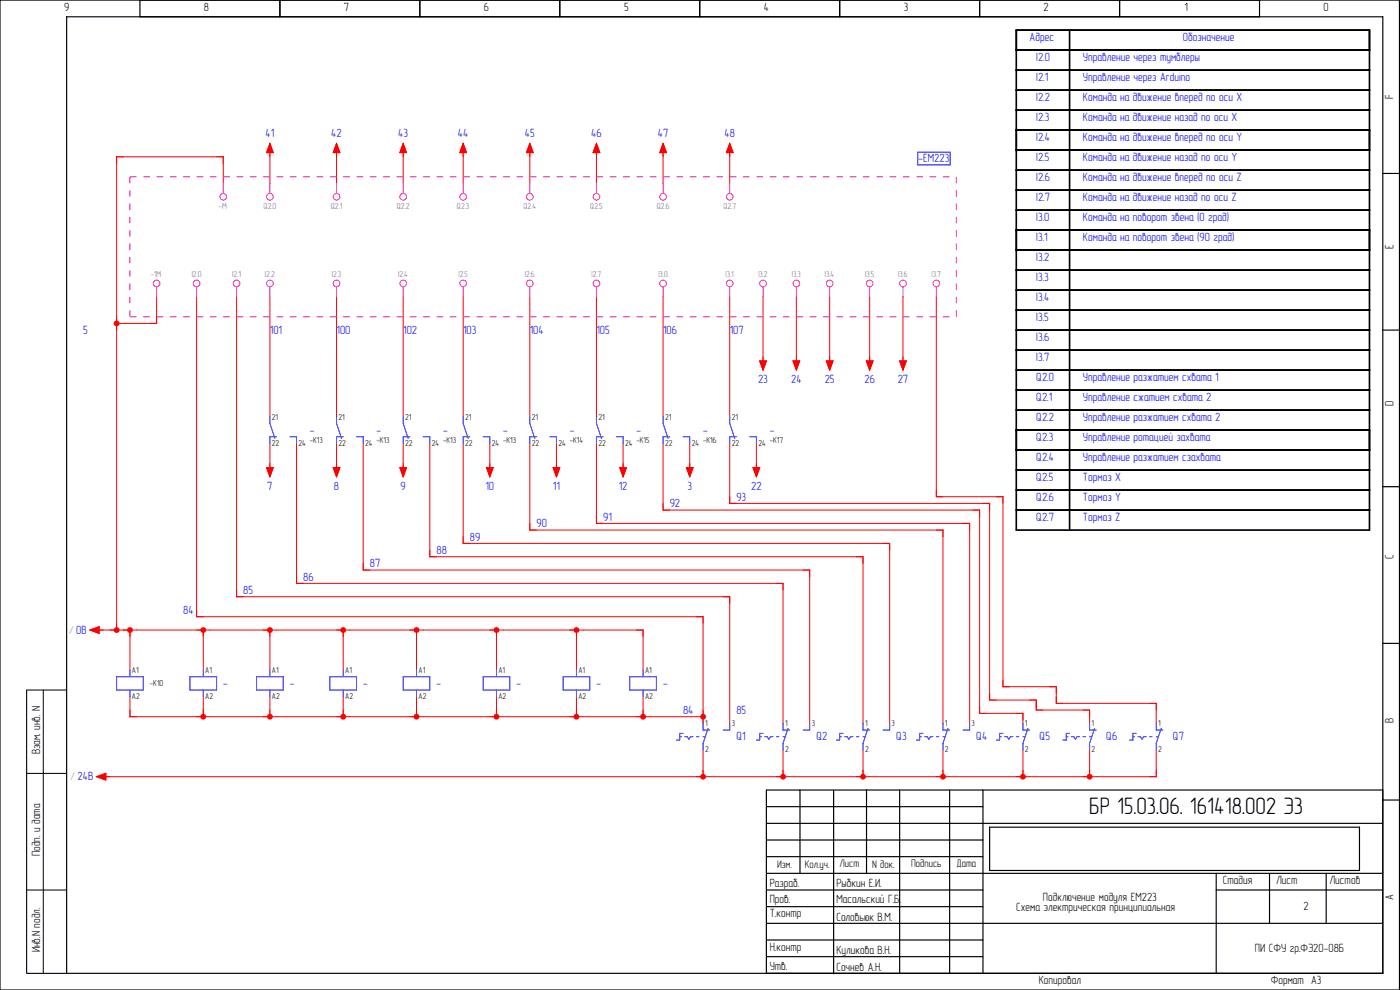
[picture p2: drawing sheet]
<svg xmlns="http://www.w3.org/2000/svg" width="420mm" height="297mm" viewBox="0 0 420 297" stroke-linecap="round" stroke-linejoin="round" font-family="sans-serif">
<g fill="none" stroke="#000" stroke-width=".35">
<path d="M0 0h420v297h-420zM20 5h395v287h-395zM42 0v5M84 0v5M126 0v5M168 0v5M210 0v5M252 0v5M294 0v5M336 0v5M378 0v5M415 52h5"/>
<path d="M415 99h5M415 146h5M415 193h5M240.1 237v25M250.2 237.2v55M260 236.9v25M270 237v55M285 237v55M295 237v55M415 237h-185v55M230 252h65M230 242h65"/>
<path d="M230 247h185M230 257h65M297 248.2h111v13h-111zM415 240h5M230 277h185M230 262h185M230 272h65M230 267h65M365 262v30M365 267h50M381 262v15M398 262v15"/>
<path d="M230 287h65M230 282h65"/>
</g>
<path d="M13 207v85M20 207h-12v85h12M8 232h12M8 267h12" fill="none" stroke="#000" stroke-width=".3"/>
<g fill="none" stroke="#f00" stroke-width=".3">
<path d="M67 55v-8h-32v142h-6M81 46v9M101 46v9M121 46v9M139 46v9M159 46v9M179 46v9M199 46v9M219 46v9M47 89v8h-10M59 89v96h152v32M71 89v90h148v38"/>
<path d="M81 89v36M101 89v36M121 89v36M139 89v36M159 89v36M179 89v36M199 89v36M219 89v36M229 89v20M239 89v20M249 89v20M261 89v20"/>
<path d="M271 89v20M281 89v60h20v57h16v5h30v6M81 133v8M89 133v42h146v42M101 133v8M109 133v38h134v46M121 133v8M129 133v34h130v50M139 133v30h128v54M147 133v8M159 133v26h124v58M167 133v8"/>
<path d="M179 133v24h112v60M187 133v8M199 133v20h95v61h13v3M207 133v8M219 133v18h78v59h14v3h16v4M227 133v8M37 189h2v12M41 189h20v12M63 189h18v12M83 189h20v12M105 189h20v12M127 189h22v12"/>
<path d="M151 189h22v12M175 189h18v12M39 209v6h22v-6M81 209v6h-18M103 209v6h-20M125 209v6h-20M149 209v6h-22M173 209v6h-22M193 209v6h-18M195 215h14M211 225v8h-180M235 225v8"/>
<path d="M259 225v8h-46M283 225v8h-22M307 225v8h-22M327 225v8h-18M347 225v8h-18"/>
</g>
<circle cx="235" cy="233" r=".88" fill="#f00"/>
<path d="M257 233h4M259 231v2" fill="none" stroke="#f00" stroke-width=".3"/>
<circle cx="259" cy="233" r=".88" fill="#f00"/>
<path d="M281 233h4M283 231v2" fill="none" stroke="#f00" stroke-width=".3"/>
<circle cx="283" cy="233" r=".88" fill="#f00"/>
<path d="M305 233h4M307 231v2" fill="none" stroke="#f00" stroke-width=".3"/>
<circle cx="307" cy="233" r=".88" fill="#f00"/>
<path d="M325 233h4M327 231v2" fill="none" stroke="#f00" stroke-width=".3"/>
<circle cx="327" cy="233" r=".88" fill="#f00"/>
<path d="M171 189h4M173 189v2" fill="none" stroke="#f00" stroke-width=".3"/>
<circle cx="173" cy="189" r=".88" fill="#f00"/>
<path d="M59 189h4M61 189v2" fill="none" stroke="#f00" stroke-width=".3"/>
<circle cx="61" cy="189" r=".88" fill="#f00"/>
<path d="M79 189h4M81 189v2" fill="none" stroke="#f00" stroke-width=".3"/>
<circle cx="81" cy="189" r=".88" fill="#f00"/>
<path d="M101 189h4M103 189v2" fill="none" stroke="#f00" stroke-width=".3"/>
<circle cx="103" cy="189" r=".88" fill="#f00"/>
<path d="M123 189h4M125 189v2" fill="none" stroke="#f00" stroke-width=".3"/>
<circle cx="125" cy="189" r=".88" fill="#f00"/>
<path d="M147 189h4M149 189v2" fill="none" stroke="#f00" stroke-width=".3"/>
<circle cx="149" cy="189" r=".88" fill="#f00"/>
<path d="M59 215h4M61 213v2" fill="none" stroke="#f00" stroke-width=".3"/>
<circle cx="61" cy="215" r=".88" fill="#f00"/>
<path d="M79 215h4M81 213v2" fill="none" stroke="#f00" stroke-width=".3"/>
<circle cx="81" cy="215" r=".88" fill="#f00"/>
<path d="M101 215h4M103 213v2" fill="none" stroke="#f00" stroke-width=".3"/>
<circle cx="103" cy="215" r=".88" fill="#f00"/>
<path d="M123 215h4M125 213v2" fill="none" stroke="#f00" stroke-width=".3"/>
<circle cx="125" cy="215" r=".88" fill="#f00"/>
<path d="M147 215h4M149 213v2" fill="none" stroke="#f00" stroke-width=".3"/>
<circle cx="149" cy="215" r=".88" fill="#f00"/>
<path d="M171 215h4M173 213v2" fill="none" stroke="#f00" stroke-width=".3"/>
<circle cx="173" cy="215" r=".88" fill="#f00"/>
<path d="M191 189h2v2M191 215h4M193 213v2" fill="none" stroke="#f00" stroke-width=".3"/>
<circle cx="193" cy="215" r=".88" fill="#f00"/>
<g fill="none" stroke="#f00" stroke-width=".3">
<path d="M159 157v2h2M179 155v2h2M199 151v2h2M219 149v2h2M281 159h2v2M289 157h2v2M292 153h2v2M295 151h2v2M89 173v2h2M109 169v2h2M129 165v2h2M139 161v2h2"/>
<path d="M233 175h2v2M241 171h2v2M257 167h2v2M265 163h2v2M37 189h4M39 189v2M39 213v2h2M347 231v2h-2"/>
</g>
<circle cx="39" cy="189" r=".88" fill="#f00"/>
<path d="M209 233h4M211 231v2" fill="none" stroke="#f00" stroke-width=".3"/>
<circle cx="211" cy="233" r=".88" fill="#f00"/>
<path d="M71 177v2h2M217 179h2v2M209 185h2v2M209 215h2M211 213v4" fill="none" stroke="#f00" stroke-width=".3"/>
<circle cx="211" cy="215" r=".88" fill="#f00"/>
<path d="M33 189h4M35 187v2M59 183v2h2" fill="none" stroke="#f00" stroke-width=".3"/>
<circle cx="35" cy="189" r=".88" fill="#f00"/>
<path d="M65 47h2v2M35 97h2M35 95v4M47 95v2h-2" fill="none" stroke="#f00" stroke-width=".3"/>
<circle cx="35" cy="97" r=".88" fill="#f00"/>
<g fill="none" stroke="#f00" stroke-width=".3">
<path d="M37 47h-2v2M81 43l1 2.8h-2zM81 45.8v1.2M101 43l1 2.8h-2zM101 45.8v1.2M121 43l1 2.8h-2zM121 45.8v1.2M139 43l1 2.8h-2zM139 45.8v1.2M159 43l1 2.8h-2zM159 45.8v1.2M179 43l1 2.8h-2z"/>
<path d="M179 45.8v1.2M199 43l1 2.8h-2zM199 45.8v1.2M219 43l1 2.8h-2zM219 45.8v1.2M228 108.3h2l-1 2.7zM229 107v1.3M238 108.3h2l-1 2.7zM239 107v1.3M248 108.3h2l-1 2.7zM249 107v1.3M260 108.3h2l-1 2.7z"/>
<path d="M261 107v1.3M270 108.3h2l-1 2.7zM271 107v1.3M81 139v1.3M101 139v1.3M121 139v1.3M147 139v1.3M167 139v1.3M187 139v1.3M207 139v1.3M227 139v1.3M80 140.3h2l-1 2.7z"/>
<path d="M100 140.3h2l-1 2.7zM120 140.3h2l-1 2.7zM146 140.3h2l-1 2.7zM166 140.3h2l-1 2.7zM186 140.3h2l-1 2.7zM206 140.3h2l-1 2.7zM226 140.3h2l-1 2.7zM281 147v2h2M299 149h2v2M27 189l2.7-1v2zM29.7 189h1.3M294 212v2h2"/>
<path d="M297 208v2h2M301 204v2h2M305 214h2v2M309 210h2v3h2M315 206h2v2M317 209v2h2M325 213h2v2M345 211h2v2M29 233l2.7-1v2zM31.7 233h1.3"/>
</g>
<g fill="none" stroke="#000" stroke-width=".5">
<path d="M305 15h106M305 9h106v150h-106zM321 9v150M305 21h106M305 27h106M305 33h106M305 39h106M305 45h106M305 51h106M305 57h106M305 63h106M305 69h106"/>
<path d="M305 75h106M305 81h106M305 87h106M305 93h106M305 99h106M305 105h106M305 111h106M305 117h106M305 123h106M305 129h106M305 135h106M305 141h106"/>
<path d="M305 147h106M305 153h106"/>
</g>
<g fill="none" stroke="#00f" stroke-width=".3">
<path d="M81 125v2l1.5 4.5M83 131h-2v2M87 131h2v2M101 125v2l1.5 4.5M103 131h-2v2M107 131h2v2M121 125v2l1.5 4.5M123 131h-2v2M127 131h2v2M139 125v2l1.5 4.5M141 131h-2v2M145 131h2v2"/>
<path d="M159 125v2l1.5 4.5M161 131h-2v2M165 131h2v2M179 125v2l1.5 4.5M181 131h-2v2M185 131h2v2M199 125v2l1.5 4.5M201 131h-2v2M205 131h2v2M219 125v2l1.5 4.5M221 131h-2v2M225 131h2v2"/>
<path d="M35 203h8v4h-8zM39 201v2M39 207v2M57 203h8v4h-8zM61 201v2M61 207v2M77 203h8v4h-8zM81 201v2M81 207v2M99 203h8v4h-8zM103 201v2M103 207v2"/>
<path d="M121 203h8v4h-8zM125 201v2M125 207v2M145 203h8v4h-8zM149 201v2M149 207v2M169 203h8v4h-8zM173 201v2M173 207v2M189 203h8v4h-8zM193 201v2M193 207v2"/>
<path d="M211 217v2h2M212.5 218.5l-1.5 4.5v2M219 217v2h-2M235 217v2h2M236.5 218.5l-1.5 4.5v2M243 217v2h-2M259 217v2h2M260.5 218.5l-1.5 4.5v2M267 217v2h-2M283 217v2h2M284.5 218.5l-1.5 4.5v2M291 217v2h-2"/>
<path d="M307 217v2h2M308.5 218.5l-1.5 4.5v2M327 217v2h2M328.5 218.5l-1.5 4.5v2M347 217v2h2M348.5 218.5l-1.5 4.5v2M204 221h.5M205 220h-1v2h-1M205.5 221h.8l.4 .8 .5-.8h.8M209 221h.8M211 221h.7M228 221h.5"/>
<path d="M229 220h-1v2h-1M229.5 221h.7l.5 .8 .6-.8h.7M233 221h.7M235 221h.6M252 221h.5M253 220h-1v2h-1M253.5 221h.8l.4 .8 .5-.8h.8M257 221h.8M259 221h.7M276 221h.5M277 220h-1v2h-1M277.5 221h.7l.6 .8 .5-.8h.7"/>
<path d="M281 221h.7M283 221h.6M300 221h.5M301 220h-1v2h-1M301.5 221h.8l.5 .8 .4-.8h.8M305 221h.8M307 221h.7M320 221h.5M321 220h-1v2h-1M321.5 221h.8l.5 .8 .4-.8h.8M325 221h.8M327 221h.7"/>
<path d="M340 221h.5M341 220h-1v2h-1M341.5 221h.8l.5 .8 .4-.8h.8M345 221h.8M347 221h.7"/>
</g>
<path d="M275.4 45.7h9.8v3.7h-9.8z" fill="none" stroke="#00f" stroke-width=".35"/>
<path d="M39 53h248M39 53v42M287 53v42M39 95h248" fill="none" stroke="#f0f" stroke-width=".3" stroke-dasharray="2 2" stroke-linecap="butt"/>
<g fill="none" stroke="#f0f" stroke-width=".3">
<path d="M67 55v3M81 55v3M101 55v3M121 55v3M139 55v3M159 55v3M179 55v3M199 55v3M219 55v3M47 86v3M59 86v3M71 86v3"/>
<path d="M81 86v3M101 86v3M121 86v3M139 86v3M159 86v3M179 86v3M199 86v3M219 86v3M229 86v3M239 86v3M249 86v3M261 86v3"/>
<path d="M271 86v3M281 86v3"/>
<circle cx="67" cy="59" r="1"/>
<circle cx="81" cy="59" r="1"/>
<circle cx="101" cy="59" r="1"/>
<circle cx="121" cy="59" r="1"/>
<circle cx="139" cy="59" r="1"/>
<circle cx="159" cy="59" r="1"/>
<circle cx="179" cy="59" r="1"/>
<circle cx="199" cy="59" r="1"/>
<circle cx="219" cy="59" r="1"/>
<circle cx="47" cy="85" r="1"/>
<circle cx="59" cy="85" r="1"/>
<circle cx="71" cy="85" r="1"/>
<circle cx="81" cy="85" r="1"/>
<circle cx="101" cy="85" r="1"/>
<circle cx="121" cy="85" r="1"/>
<circle cx="139" cy="85" r="1"/>
<circle cx="159" cy="85" r="1"/>
<circle cx="179" cy="85" r="1"/>
<circle cx="199" cy="85" r="1"/>
<circle cx="219" cy="85" r="1"/>
<circle cx="229" cy="85" r="1"/>
<circle cx="239" cy="85" r="1"/>
<circle cx="249" cy="85" r="1"/>
<circle cx="261" cy="85" r="1"/>
<circle cx="271" cy="85" r="1"/>
<circle cx="281" cy="85" r="1"/>
</g>
<g fill="#f00" stroke="#f00" stroke-width=".3">
<path d="M27 189l2.7-1v2z"/>
<path d="M29 233l2.7-1v2z"/>
<path d="M81 43l1 2.8h-2z"/>
<path d="M101 43l1 2.8h-2z"/>
<path d="M121 43l1 2.8h-2z"/>
<path d="M139 43l1 2.8h-2z"/>
<path d="M159 43l1 2.8h-2z"/>
<path d="M179 43l1 2.8h-2z"/>
<path d="M199 43l1 2.8h-2z"/>
<path d="M219 43l1 2.8h-2z"/>
<path d="M228 108.3h2l-1 2.7z"/>
<path d="M238 108.3h2l-1 2.7z"/>
<path d="M248 108.3h2l-1 2.7z"/>
<path d="M260 108.3h2l-1 2.7z"/>
<path d="M270 108.3h2l-1 2.7z"/>
<path d="M80 140.3h2l-1 2.7z"/>
<path d="M100 140.3h2l-1 2.7z"/>
<path d="M120 140.3h2l-1 2.7z"/>
<path d="M146 140.3h2l-1 2.7z"/>
<path d="M166 140.3h2l-1 2.7z"/>
<path d="M186 140.3h2l-1 2.7z"/>
<path d="M226 140.3h2l-1 2.7z"/>
<path d="M206 140.3h2l-1 2.7z"/>
</g>
<text font-size="7.1" x="326.9" y="244.2">БР 15.03.06. 161418.002 Э3</text>
<g font-size="3.6">
<text x="19.2" y="3.3">9</text>
<text x="61.2" y="3.3">8</text>
<text x="103.2" y="3.3">7</text>
<text x="145.2" y="3.3">6</text>
<text x="187.3" y="3.3">5</text>
<text x="229.2" y="3.3">4</text>
<text x="271.3" y="3.3">3</text>
<text x="313.2" y="3.3">2</text>
<text x="355.5" y="3.3">1</text>
<text x="397.2" y="3.3">0</text>
<text x="418.2" y="29.7" transform="rotate(-90 418.2 29.7)">F</text>
<text x="418.2" y="74.7" transform="rotate(-90 418.2 74.7)">E</text>
<text x="418.2" y="121.8" transform="rotate(-90 418.2 121.8)">D</text>
<text x="418.2" y="167.7" transform="rotate(-90 418.2 167.7)">C</text>
<text x="418.2" y="216.8" transform="rotate(-90 418.2 216.8)">B</text>
<text x="12.1" y="226.3" transform="rotate(-90 12.1 226.3)">Взам. инв. N</text>
<text x="12.1" y="256.9" transform="rotate(-90 12.1 256.9)">Подп. и дата</text>
<text x="231" y="266">Разраб.</text>
<text x="251" y="266">Рыбкин Е.И.</text>
<text x="367" y="265.3">Стадия</text>
<text x="383" y="265.3">Лист</text>
<text x="399" y="265.3">Листов</text>
<text x="418.2" y="269.9" transform="rotate(-90 418.2 269.9)">A</text>
<text x="231" y="271">Пров.</text>
<text x="231" y="275.3">Т.контр</text>
<text x="251" y="271">Масальский Г.Б.</text>
<text x="305" y="273.3">Схема электрическая принципиальная</text>
<text x="313" y="270.3">Подключение модуля EM223</text>
<text x="391.2" y="273">2</text>
<text x="251" y="276.3">Соловьюк В.М.</text>
<text x="12.1" y="285.8" transform="rotate(-90 12.1 285.8)">Инв.N подл.</text>
<text x="231" y="285.3">Н.контр</text>
<text x="251" y="286.3">Куликова В.Н.</text>
<text x="376.6" y="285.8">ПИ СФУ гр.ФЭ20-08Б</text>
<text x="231" y="291">Утв.</text>
<text x="251" y="291.3">Сочнев А.Н.</text>
<text x="311.7" y="295.2">Копировал</text>
<text x="381.4" y="295.3">Формат А3</text>
</g>
<g font-size="3.6" fill="#00f">
<text x="309" y="12.3">Адрес</text>
<text x="355" y="12.3">Обозначение</text>
<text x="311" y="18.3">I2.0</text>
<text x="325" y="18.3">Управление через тумблеры</text>
<text x="311" y="24.3">I2.1</text>
<text x="325" y="24.3">Управление через Arduino</text>
<text x="311" y="30.3">I2.2</text>
<text x="325" y="30.3">Команда на движение вперед по оси X</text>
<text x="79.7" y="41.3">41</text>
<text x="99.4" y="41.3">42</text>
<text x="119.5" y="41.3">43</text>
<text x="137.4" y="41.3">44</text>
<text x="157.5" y="41.3">45</text>
<text x="177.4" y="41.3">46</text>
<text x="197.4" y="41.3">47</text>
<text x="217.4" y="41.3">48</text>
<text x="311" y="36.3">I2.3</text>
<text x="325" y="36.3">Команда на движение назад по оси X</text>
<text x="311" y="42.3">I2.4</text>
<text x="325" y="42.3">Команда на движение вперед по оси Y</text>
<text x="275.7" y="48.7">-EM223</text>
<text x="311" y="48.3">I2.5</text>
<text x="325" y="48.3">Команда на движение назад по оси Y</text>
<text x="311" y="54.3">I2.6</text>
<text x="325" y="54.3">Команда на движение вперед по оси Z</text>
<text x="311" y="60.3">I2.7</text>
<text x="325" y="60.3">Команда на движение назад по оси Z</text>
<text x="311" y="66.3">I3.0</text>
<text x="325" y="66.3">Команда на поворот звена (0 град)</text>
<text x="311" y="72.3">I3.1</text>
<text x="325" y="72.3">Команда на поворот звена (90 град)</text>
<text x="311" y="78.3">I3.2</text>
<text x="311" y="84.3">I3.3</text>
<text x="311" y="90.3">I3.4</text>
<text x="25" y="100.3">5</text>
<text x="81" y="100.3">101</text>
<text x="101" y="100.3">100</text>
<text x="121" y="100.3">102</text>
<text x="139" y="100.3">103</text>
<text x="159" y="100.3">104</text>
<text x="179" y="100.3">105</text>
<text x="199" y="100.3">106</text>
<text x="219" y="100.3">107</text>
<text x="311" y="96.3">I3.5</text>
<text x="311" y="102.3">I3.6</text>
<text x="311" y="108.3">I3.7</text>
<text x="227.5" y="115">23</text>
<text x="237.4" y="115">24</text>
<text x="247.5" y="115">25</text>
<text x="259.4" y="115">26</text>
<text x="269.4" y="115">27</text>
<text x="311" y="114.3">Q2.0</text>
<text x="325" y="114.3">Управление разжатием схвата 1</text>
<text x="311" y="120.3">Q2.1</text>
<text x="325" y="120.3">Управление сжатием схвата 2</text>
<text x="93" y="130.1">-</text>
<text x="113" y="130.1">-</text>
<text x="133" y="130.1">-</text>
<text x="151" y="130.1">-</text>
<text x="171" y="130.1">-</text>
<text x="191" y="130.1">-</text>
<text x="211" y="130.1">-</text>
<text x="231" y="130.1">-</text>
<text x="311" y="126.3">Q2.2</text>
<text x="325" y="126.3">Управление разжатием схвата 2</text>
<text x="311" y="132.3">Q2.3</text>
<text x="325" y="132.3">Управление ротацией захвата</text>
<text x="311" y="138.3">Q2.4</text>
<text x="325" y="138.3">Управление разжатием сзахвата</text>
<text x="80.2" y="147">7</text>
<text x="100.2" y="147">8</text>
<text x="120.2" y="147">9</text>
<text x="145.7" y="147">10</text>
<text x="166" y="147">11</text>
<text x="185.7" y="147">12</text>
<text x="206.3" y="147">3</text>
<text x="225.4" y="147">22</text>
<text x="311" y="144.3">Q2.5</text>
<text x="325" y="144.3">Тормоз X</text>
<text x="201" y="152.3">92</text>
<text x="221" y="150.3">93</text>
<text x="311" y="150.3">Q2.6</text>
<text x="325" y="150.3">Тормоз Y</text>
<text x="161" y="158.3">90</text>
<text x="181" y="156.3">91</text>
<text x="311" y="156.3">Q2.7</text>
<text x="325" y="156.3">Тормоз Z</text>
<text x="131" y="166.3">88</text>
<text x="141" y="162.3">89</text>
<text x="111" y="170.3">87</text>
<text x="73" y="178.3">85</text>
<text x="91" y="174.3">86</text>
<text x="55" y="184.3">84</text>
<text x="22.9" y="190.1">0B</text>
<text x="67" y="206.1">-</text>
<text x="87" y="206.1">-</text>
<text x="109" y="206.1">-</text>
<text x="131" y="206.1">-</text>
<text x="155" y="206.1">-</text>
<text x="179" y="206.1">-</text>
<text x="199" y="206.1">-</text>
<text x="205" y="214.3">84</text>
<text x="221" y="214.3">85</text>
<text x="221" y="222.1">Q1</text>
<text x="245" y="222.1">Q2</text>
<text x="269" y="222.1">Q3</text>
<text x="293" y="222.1">Q4</text>
<text x="312" y="222.1">Q5</text>
<text x="332" y="222.1">Q6</text>
<text x="352" y="222.1">Q7</text>
<text x="23.3" y="234.1">24B</text>
</g>
<g font-size="3.3">
<text x="233.2" y="260.3">Изм.</text>
<text x="241.5" y="260.3">Кол.уч.</text>
<text x="252" y="260.3">Лист</text>
<text x="261.7" y="260.3">N док.</text>
<text x="273.4" y="260">Подпись</text>
<text x="287" y="260">Дата</text>
</g>
<g font-size="2.6" fill="#767676">
<text x="65.6" y="62.7">-M:</text>
<text x="79.1" y="62.7">Q2.0</text>
<text x="99.3" y="62.7">Q2.1</text>
<text x="119.1" y="62.7">Q2.2</text>
<text x="137.1" y="62.7">Q2.3</text>
<text x="157.1" y="62.7">Q2.4</text>
<text x="177.1" y="62.7">Q2.5</text>
<text x="197.1" y="62.7">Q2.6</text>
<text x="217.1" y="62.7">Q2.7</text>
<text x="45.2" y="83">-1M:</text>
<text x="57.5" y="83">I2.0</text>
<text x="69.7" y="83">I2.1</text>
<text x="79.5" y="83">I2.2</text>
<text x="99.6" y="83">I2.3</text>
<text x="119.5" y="83">I2.4</text>
<text x="137.6" y="83">I2.5</text>
<text x="157.5" y="83">I2.6</text>
<text x="177.5" y="83">I2.7</text>
<text x="197.6" y="83">I3.0</text>
<text x="217.8" y="83">I3.1</text>
<text x="227.6" y="83">I3.2</text>
<text x="237.6" y="83">I3.3</text>
<text x="247.6" y="83">I3.4</text>
<text x="259.6" y="83">I3.5</text>
<text x="269.6" y="83">I3.6</text>
<text x="279.6" y="83">I3.7</text>
</g>
<g font-size="2.6">
<text x="81.6" y="125.9">21</text>
<text x="101.6" y="125.9">21</text>
<text x="121.6" y="125.9">21</text>
<text x="139.6" y="125.9">21</text>
<text x="159.6" y="125.9">21</text>
<text x="179.6" y="125.9">21</text>
<text x="199.6" y="125.9">21</text>
<text x="219.6" y="125.9">21</text>
<text x="81.6" y="133.8">22</text>
<text x="89.6" y="133.8">24</text>
<text x="93" y="133">-K13</text>
<text x="101.6" y="133.8">22</text>
<text x="109.6" y="133.8">24</text>
<text x="113" y="133">-K13</text>
<text x="121.6" y="133.8">22</text>
<text x="129.6" y="133.8">24</text>
<text x="133" y="133">-K13</text>
<text x="139.6" y="133.8">22</text>
<text x="147.6" y="133.8">24</text>
<text x="151" y="133">-K13</text>
<text x="159.6" y="133.8">22</text>
<text x="167.6" y="133.8">24</text>
<text x="171" y="133">-K14</text>
<text x="179.6" y="133.8">22</text>
<text x="187.6" y="133.8">24</text>
<text x="191" y="133">-K15</text>
<text x="199.6" y="133.8">22</text>
<text x="207.6" y="133.8">24</text>
<text x="211" y="133">-K16</text>
<text x="219.6" y="133.8">22</text>
<text x="227.6" y="133.8">24</text>
<text x="231" y="133">-K17</text>
<text x="39.6" y="201.9">A1</text>
<text x="61.6" y="201.9">A1</text>
<text x="81.6" y="201.9">A1</text>
<text x="103.6" y="201.9">A1</text>
<text x="125.6" y="201.9">A1</text>
<text x="149.6" y="201.9">A1</text>
<text x="173.6" y="201.9">A1</text>
<text x="193.6" y="201.9">A1</text>
<text x="39.6" y="209.8">A2</text>
<text x="45" y="205.8">-K10</text>
<text x="61.6" y="209.8">A2</text>
<text x="81.6" y="209.8">A2</text>
<text x="103.6" y="209.8">A2</text>
<text x="125.6" y="209.8">A2</text>
<text x="149.6" y="209.8">A2</text>
<text x="173.6" y="209.8">A2</text>
<text x="193.6" y="209.8">A2</text>
<text x="211.6" y="217.9">1</text>
<text x="219.6" y="217.9">3</text>
<text x="235.6" y="217.9">1</text>
<text x="243.6" y="217.9">3</text>
<text x="259.6" y="217.9">1</text>
<text x="267.6" y="217.9">3</text>
<text x="283.6" y="217.9">1</text>
<text x="291.6" y="217.9">3</text>
<text x="307.6" y="217.9">1</text>
<text x="327.6" y="217.9">1</text>
<text x="347.6" y="217.9">1</text>
<text x="211.6" y="225.8">2</text>
<text x="235.6" y="225.8">2</text>
<text x="259.6" y="225.8">2</text>
<text x="283.6" y="225.8">2</text>
<text x="307.6" y="225.8">2</text>
<text x="327.6" y="225.8">2</text>
<text x="347.6" y="225.8">2</text>
</g>
<g font-size="2.6" fill="#7ca552">
<text x="20.7" y="189.8">/</text>
<text x="21.2" y="233.8">/</text>
</g>
</svg>
